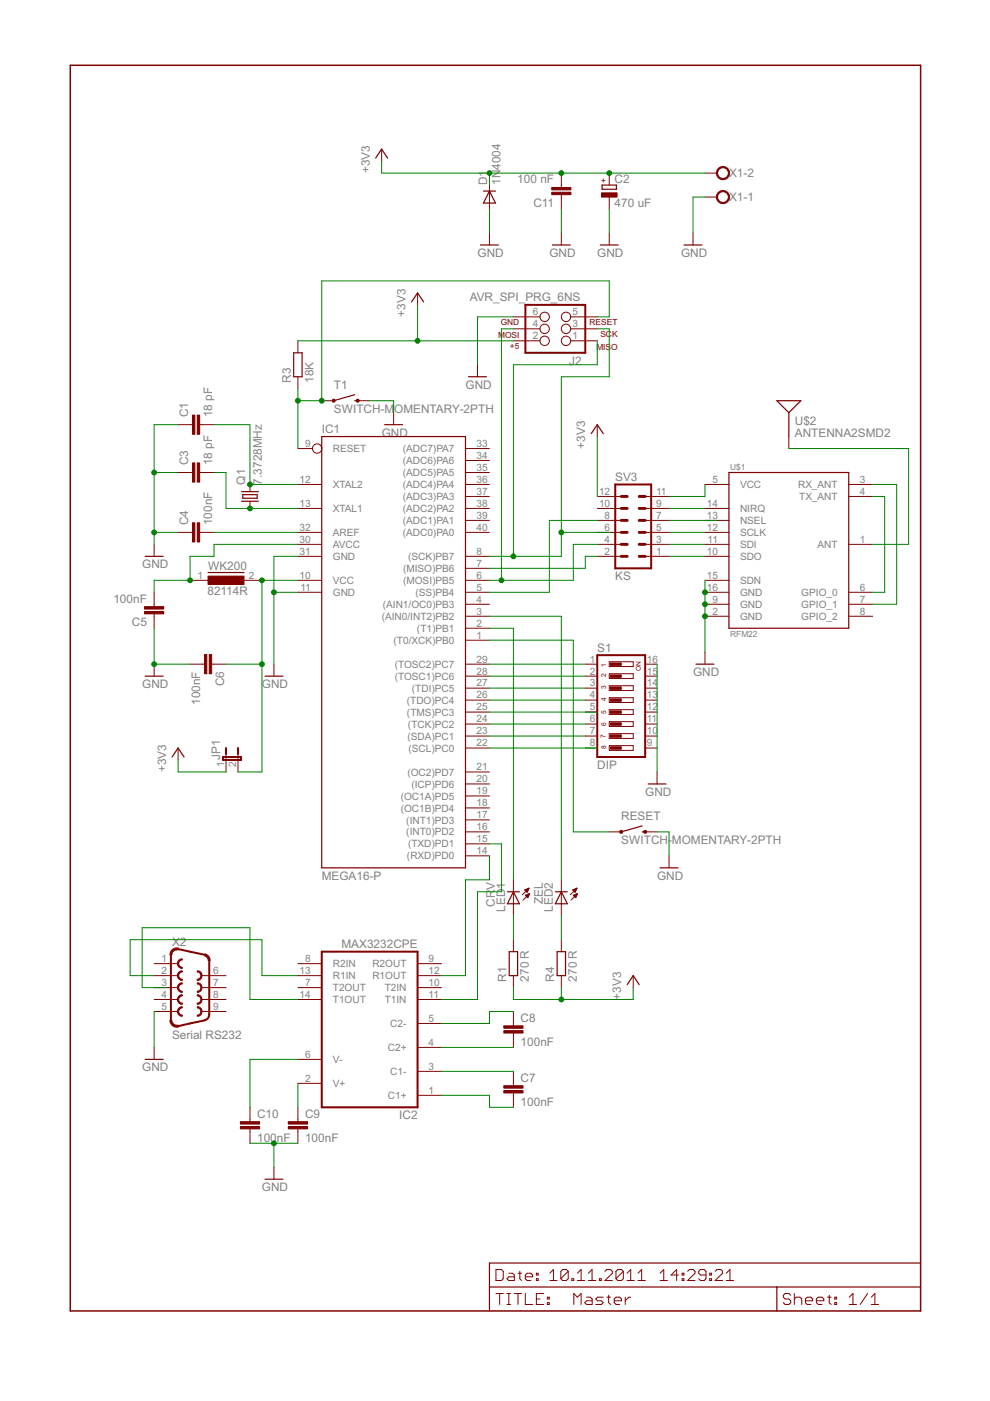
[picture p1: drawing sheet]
<svg xmlns="http://www.w3.org/2000/svg" width="210mm" height="297mm" viewBox="0 0 210 297" stroke-linecap="round" stroke-linejoin="round" font-family="sans-serif">
<g fill="#800000" stroke="#800000" stroke-width=".21">
<path d="M98.7 95.1h5.1z"/>
<path d="M98.7 97.6h5.1z"/>
<path d="M98.7 100.2h5.1z"/>
<path d="M98.7 102.7h5.1z"/>
<path d="M98.7 105.3h5.1z"/>
<path d="M98.7 107.8h5.1z"/>
<path d="M98.7 110.3h5.1z"/>
<path d="M98.7 112.9h5.1z"/>
<path d="M98.7 118h5.1z"/>
<path d="M98.7 120.5h5.1z"/>
<path d="M98.7 123h5.1z"/>
<path d="M98.7 125.6h5.1z"/>
<path d="M98.7 128.1h5.1z"/>
<path d="M98.7 130.7h5.1z"/>
<path d="M98.7 133.2h5.1z"/>
<path d="M98.7 135.7h5.1z"/>
<path d="M98.7 140.8h5.1z"/>
<path d="M98.7 143.4h5.1z"/>
<path d="M98.7 145.9h5.1z"/>
<path d="M98.7 148.4h5.1z"/>
<path d="M98.7 151h5.1z"/>
<path d="M98.7 153.5h5.1z"/>
<path d="M98.7 156.1h5.1z"/>
<path d="M98.7 158.6h5.1z"/>
<path d="M63.2 118h5z"/>
<path d="M63.2 115.4h5z"/>
<path d="M63.2 112.9h5z"/>
<path d="M63.2 107.8h5z"/>
<path d="M63.2 102.7h5z"/>
<path d="M63.2 123h5z"/>
<path d="M63.2 125.6h5z"/>
<path d="M63.2 95.1h3z"/>
<path d="M98.7 181.5h5.1z"/>
<path d="M98.7 178.9h5.1z"/>
<path d="M98.7 176.4h5.1z"/>
<path d="M98.7 173.8h5.1z"/>
<path d="M98.7 171.3h5.1z"/>
<path d="M98.7 168.8h5.1z"/>
<path d="M98.7 166.2h5.1z"/>
<path d="M98.7 163.7h5.1z"/>
<path d="M105.2 269.2v2.3z"/>
<path d="M105.2 271.5h1.1z"/>
<path d="M106.3 271.5l.4-.4z"/>
<path d="M106.7 269.5v1.6z"/>
<path d="M106.3 269.2l.4 .3z"/>
<path d="M105.2 269.2h1.1z"/>
<path d="M107.9 269.9h.7z"/>
<path d="M108.6 269.9l.4 .4z"/>
<path d="M109 270.3v1.2z"/>
<path d="M107.9 271.5h1.1z"/>
<path d="M107.5 271.1l.4 .4z"/>
<path d="M107.5 271.1l.4-.4z"/>
<path d="M107.9 270.7h1.1z"/>
<path d="M110.2 269.5v1.6z"/>
<path d="M110.2 271.1l.4 .4z"/>
<path d="M109.8 269.9h.8z"/>
<path d="M111.8 271.5h.8z"/>
<path d="M111.4 271.1l.4 .4z"/>
<path d="M111.4 270.3v.8z"/>
<path d="M111.4 270.3l.4-.4z"/>
<path d="M111.8 269.9h.8z"/>
<path d="M112.6 269.9l.3 .4z"/>
<path d="M112.9 270.3v.4z"/>
<path d="M111.4 270.7h1.5z"/>
<path d="M113.7 269.9h.4z"/>
<path d="M114.1 269.9v.4z"/>
<path d="M113.7 270.3h.4z"/>
<path d="M113.7 269.9v.4z"/>
<path d="M113.7 271.1h.4z"/>
<path d="M114.1 271.1v.4z"/>
<path d="M113.7 271.5h.4z"/>
<path d="M113.7 271.1v.4z"/>
<path d="M117.3 269.2l-.7 .7z"/>
<path d="M117.3 269.2v2.3z"/>
<path d="M116.6 271.5h1.5z"/>
<path d="M118.9 269.5v1.6z"/>
<path d="M118.9 269.5l.4-.3z"/>
<path d="M119.3 269.2h.8z"/>
<path d="M120.1 269.2l.4 .3z"/>
<path d="M120.5 269.5v1.6z"/>
<path d="M120.1 271.5l.4-.4z"/>
<path d="M119.3 271.5h.8z"/>
<path d="M118.9 271.1l.4 .4z"/>
<path d="M118.9 271.1l1.6-1.6z"/>
<path d="M121.3 271.1v.4z"/>
<path d="M121.3 271.1h.3z"/>
<path d="M121.6 271.1v.4z"/>
<path d="M121.3 271.5h.3z"/>
<path d="M122.4 269.9l.8-.7z"/>
<path d="M123.2 269.2v2.3z"/>
<path d="M122.4 271.5h1.6z"/>
<path d="M124.8 269.9l.7-.7z"/>
<path d="M125.5 269.2v2.3z"/>
<path d="M124.8 271.5h1.5z"/>
<path d="M127.1 271.1v.4z"/>
<path d="M127.1 271.1h.4z"/>
<path d="M127.5 271.1v.4z"/>
<path d="M127.1 271.5h.4z"/>
<path d="M128.3 271.5h1.5z"/>
<path d="M128.3 271.5l1.5-1.6z"/>
<path d="M129.8 269.5v.4z"/>
<path d="M129.4 269.2l.4 .3z"/>
<path d="M128.6 269.2h.8z"/>
<path d="M128.6 269.2l-.3 .3z"/>
<path d="M130.6 269.5v1.6z"/>
<path d="M130.6 269.5l.4-.3z"/>
<path d="M131 269.2h.8z"/>
<path d="M131.8 269.2l.4 .3z"/>
<path d="M132.2 269.5v1.6z"/>
<path d="M132.2 271.1l-.4 .4z"/>
<path d="M131 271.5h.8z"/>
<path d="M130.6 271.1l.4 .4z"/>
<path d="M130.6 271.1l1.6-1.6z"/>
<path d="M132.9 269.9l.8-.7z"/>
<path d="M133.7 269.2v2.3z"/>
<path d="M132.9 271.5h1.6z"/>
<path d="M135.3 269.9l.8-.7z"/>
<path d="M136.1 269.2v2.3z"/>
<path d="M135.3 271.5h1.5z"/>
<path d="M139.9 269.9l.8-.7z"/>
<path d="M140.7 269.2v2.3z"/>
<path d="M139.9 271.5h1.6z"/>
<path d="M143.5 269.2v2.3z"/>
<path d="M143.5 269.2l-1.2 1.1z"/>
<path d="M142.3 270.3h1.5z"/>
<path d="M144.6 269.9h.4z"/>
<path d="M145 269.9v.4z"/>
<path d="M144.6 270.3h.4z"/>
<path d="M144.6 269.9v.4z"/>
<path d="M144.6 271.1h.4z"/>
<path d="M145 271.1v.4z"/>
<path d="M144.6 271.5h.4z"/>
<path d="M144.6 271.1v.4z"/>
<path d="M145.8 271.5h1.6z"/>
<path d="M145.8 271.5l1.6-1.6z"/>
<path d="M147.4 269.5v.4z"/>
<path d="M147 269.2l.4 .3z"/>
<path d="M146.2 269.2h.8z"/>
<path d="M145.8 269.5l.4-.3z"/>
<path d="M148.1 271.1l.4 .4z"/>
<path d="M148.5 271.5h.8z"/>
<path d="M149.3 271.5l.4-.4z"/>
<path d="M149.7 269.5v1.6z"/>
<path d="M149.3 269.2l.4 .3z"/>
<path d="M148.5 269.2h.8z"/>
<path d="M148.5 269.2l-.4 .3z"/>
<path d="M148.1 269.5v.4z"/>
<path d="M148.1 269.9l.4 .4z"/>
<path d="M148.5 270.3h1.2z"/>
<path d="M150.5 269.9h.4z"/>
<path d="M150.9 269.9v.4z"/>
<path d="M150.5 270.3h.4z"/>
<path d="M150.5 269.9v.4z"/>
<path d="M150.5 271.1h.4z"/>
<path d="M150.9 271.1v.4z"/>
<path d="M150.5 271.5h.4z"/>
<path d="M150.5 271.1v.4z"/>
<path d="M151.6 271.5h1.6z"/>
<path d="M151.6 271.5l1.6-1.6z"/>
<path d="M153.2 269.5v.4z"/>
<path d="M152.8 269.2l.4 .3z"/>
<path d="M152 269.2h.8z"/>
<path d="M151.6 269.5l.4-.3z"/>
<path d="M154 269.9l.8-.7z"/>
<path d="M154.8 269.2v2.3z"/>
<path d="M154 271.5h1.5z"/>
<path d="M167.3 274.2l.4 .4z"/>
<path d="M166.5 274.2h.8z"/>
<path d="M166.5 274.2l-.4 .4z"/>
<path d="M166.1 274.6v.4z"/>
<path d="M166.1 275l.4 .4z"/>
<path d="M166.5 275.4h.8z"/>
<path d="M167.3 275.4l.4 .4z"/>
<path d="M167.7 275.8v.4z"/>
<path d="M167.3 276.6l.4-.4z"/>
<path d="M166.5 276.6h.8z"/>
<path d="M166.1 276.2l.4 .4z"/>
<path d="M168.4 274.2v2.4z"/>
<path d="M168.4 275.4l.4-.4z"/>
<path d="M168.8 275h.8z"/>
<path d="M169.6 275l.4 .4z"/>
<path d="M170 275.4v1.2z"/>
<path d="M171.1 276.6h.8z"/>
<path d="M170.8 276.2l.3 .4z"/>
<path d="M170.8 275.4v.8z"/>
<path d="M170.8 275.4l.3-.4z"/>
<path d="M171.1 275h.8z"/>
<path d="M171.9 275l.4 .4z"/>
<path d="M172.3 275.4v.4z"/>
<path d="M170.8 275.8h1.5z"/>
<path d="M173.5 276.6h.8z"/>
<path d="M173.1 276.2l.4 .4z"/>
<path d="M173.1 275.4v.8z"/>
<path d="M173.1 275.4l.4-.4z"/>
<path d="M173.5 275h.8z"/>
<path d="M174.3 275l.4 .4z"/>
<path d="M174.7 275.4v.4z"/>
<path d="M173.1 275.8h1.6z"/>
<path d="M175.8 274.6v1.6z"/>
<path d="M175.8 276.2l.4 .4z"/>
<path d="M175.4 275h.8z"/>
<path d="M177 275h.4z"/>
<path d="M177.4 275v.4z"/>
<path d="M177 275.4h.4z"/>
<path d="M177 275v.4z"/>
<path d="M177 276.2h.4z"/>
<path d="M177.4 276.2v.4z"/>
<path d="M177 276.6h.4z"/>
<path d="M177 276.2v.4z"/>
<path d="M180.1 275l.7-.8z"/>
<path d="M180.8 274.2v2.4z"/>
<path d="M180.1 276.6h1.5z"/>
<path d="M184 274.2l-1.6 2.4z"/>
<path d="M185.5 274.2l-.8 .8z"/>
<path d="M185.5 274.2v2.4z"/>
<path d="M184.7 276.6h1.6z"/>
<path d="M105.9 274.2v2.4z"/>
<path d="M105.2 274.2h1.5z"/>
<path d="M107.5 276.6h.8z"/>
<path d="M107.9 274.2v2.4z"/>
<path d="M107.5 274.2h.8z"/>
<path d="M109.8 274.2v2.4z"/>
<path d="M109 274.2h1.6z"/>
<path d="M111.4 274.2v2.4z"/>
<path d="M111.4 276.6h1.5z"/>
<path d="M113.7 274.2h1.6z"/>
<path d="M113.7 274.2v2.4z"/>
<path d="M113.7 276.6h1.6z"/>
<path d="M113.7 275.4h.8z"/>
<path d="M116.1 275h.4z"/>
<path d="M116.5 275v.4z"/>
<path d="M116.1 275.4h.4z"/>
<path d="M116.1 275v.4z"/>
<path d="M116.1 276.2h.4z"/>
<path d="M116.5 276.2v.4z"/>
<path d="M116.1 276.6h.4z"/>
<path d="M116.1 276.2v.4z"/>
<path d="M121.7 274.2v2.4z"/>
<path d="M121.7 274.2l.7 .8z"/>
<path d="M122.4 275l.8-.8z"/>
<path d="M123.2 274.2v2.4z"/>
<path d="M124.4 275h.8z"/>
<path d="M125.2 275l.4 .4z"/>
<path d="M125.6 275.4v1.2z"/>
<path d="M124.4 276.6h1.2z"/>
<path d="M124 276.2l.4 .4z"/>
<path d="M124.4 275.8l-.4 .4z"/>
<path d="M124.4 275.8h1.2z"/>
<path d="M126.3 276.6h1.2z"/>
<path d="M127.5 276.6l.4-.4z"/>
<path d="M127.5 275.8l.4 .4z"/>
<path d="M126.7 275.8h.8z"/>
<path d="M126.3 275.4l.4 .4z"/>
<path d="M126.3 275.4l.4-.4z"/>
<path d="M126.7 275h1.2z"/>
<path d="M129 274.6v1.6z"/>
<path d="M129 276.2l.5 .4z"/>
<path d="M128.7 275h.8z"/>
<path d="M130.6 276.6h.8z"/>
<path d="M130.2 276.2l.4 .4z"/>
<path d="M130.2 275.4v.8z"/>
<path d="M130.2 275.4l.4-.4z"/>
<path d="M130.6 275h.8z"/>
<path d="M131.4 275l.4 .4z"/>
<path d="M131.8 275.4v.4z"/>
<path d="M130.2 275.8h1.6z"/>
<path d="M132.6 275v1.6z"/>
<path d="M132.6 275.8l.7-.8z"/>
<path d="M133.3 275h.4z"/>
<path d="M136.8 158.6h2.5z"/>
<path d="M136.8 156.1h2.5z"/>
<path d="M136.8 153.5h2.5z"/>
<path d="M136.8 151h2.5z"/>
<path d="M136.8 148.4h2.5z"/>
<path d="M136.8 145.9h2.5z"/>
<path d="M136.8 143.4h2.5z"/>
<path d="M136.8 140.8h2.5z"/>
<path d="M124.1 140.8h2.5z"/>
<path d="M124.1 143.4h2.5z"/>
<path d="M124.1 145.9h2.5z"/>
<path d="M124.1 148.4h2.5z"/>
<path d="M124.1 151h2.5z"/>
<path d="M124.1 153.5h2.5z"/>
<path d="M124.1 156.1h2.5z"/>
<path d="M124.1 158.6h2.5z"/>
<path d="M129.2 158.1v1z"/>
<path d="M134.3 158.1v1z"/>
<path d="M129.2 159.1h5.1z"/>
<path d="M129.2 158.1h5.1z"/>
<path d="M129.2 155.5v1.1z"/>
<path d="M134.3 155.5v1.1z"/>
<path d="M129.2 156.6h5.1z"/>
<path d="M129.2 155.5h5.1z"/>
<path d="M129.2 153v1z"/>
<path d="M134.3 153v1z"/>
<path d="M129.2 154h5.1z"/>
<path d="M129.2 153h5.1z"/>
<path d="M129.2 150.5v1z"/>
<path d="M134.3 150.5v1z"/>
<path d="M129.2 151.5h5.1z"/>
<path d="M129.2 150.5h5.1z"/>
<path d="M129.2 147.9v1z"/>
<path d="M134.3 147.9v1z"/>
<path d="M129.2 148.9h5.1z"/>
<path d="M129.2 147.9h5.1z"/>
<path d="M129.2 145.4v1z"/>
<path d="M134.3 145.4v1z"/>
<path d="M129.2 146.4h5.1z"/>
<path d="M129.2 145.4h5.1z"/>
<path d="M129.2 142.8v1.1z"/>
<path d="M134.3 142.8v1.1z"/>
<path d="M129.2 143.9h5.1z"/>
<path d="M129.2 142.8h5.1z"/>
<path d="M129.2 140.3v1z"/>
<path d="M134.3 140.3v1z"/>
<path d="M129.2 141.3h5.1z"/>
<path d="M129.2 140.3h5.1z"/>
<path d="M37.8 158.6v2.5z"/>
<path d="M32.7 115.4v2.6z"/>
<path d="M136.8 118h5.1z"/>
<path d="M136.8 115.4h5.1z"/>
<path d="M136.8 112.9h5.1z"/>
<path d="M126.6 118h5.1z"/>
<path d="M126.6 115.4h5.1z"/>
<path d="M126.6 112.9h5.1z"/>
<path d="M136.8 110.3h5.1z"/>
<path d="M136.8 107.8h5.1z"/>
<path d="M136.8 105.3h5.1z"/>
<path d="M126.6 110.3h5.1z"/>
<path d="M126.6 107.8h5.1z"/>
<path d="M126.6 105.3h5.1z"/>
<path d="M53 102.7v1.5z"/>
<path d="M53 106.3v1.5z"/>
<path d="M108.9 199.2v2.6z"/>
<path d="M108.9 206.9v2.5z"/>
<path d="M63.2 72.3v2.5z"/>
<path d="M63.2 79.9v2.5z"/>
<path d="M37.8 90h2.5z"/>
<path d="M42.8 90h2.6z"/>
<path d="M40.3 90h.5z"/>
<path d="M42.3 90h.5z"/>
<path d="M129.2 41.8v2.5z"/>
<path d="M129.2 36.7v2.5z"/>
<path d="M37.8 100.2h2.5z"/>
<path d="M42.8 100.2h2.6z"/>
<path d="M40.3 100.2h.5z"/>
<path d="M42.3 100.2h.5z"/>
<path d="M50.5 123h5z"/>
<path d="M40.3 123h5.1z"/>
<path d="M149.5 102.7h5.1z"/>
<path d="M149.5 130.7h5.1z"/>
<path d="M149.5 123h5.1z"/>
<path d="M149.5 128.1h5.1z"/>
<path d="M149.5 125.6h5.1z"/>
<path d="M180 102.7h5z"/>
<path d="M180 105.3h5z"/>
<path d="M180 115.4h5z"/>
<path d="M180 125.6h5z"/>
<path d="M180 128.1h5z"/>
<path d="M180 130.7h5z"/>
<path d="M149.5 107.8h5.1z"/>
<path d="M149.5 110.3h5.1z"/>
<path d="M149.5 112.9h5.1z"/>
<path d="M149.5 115.4h5.1z"/>
<path d="M149.5 118h5.1z"/>
<path d="M108.9 186.5v2.6z"/>
<path d="M108.9 191.6v2.6z"/>
<path d="M108.9 189.1v2.5z"/>
<path d="M110.9 190.9l1.4-1.4z"/>
<path d="M110.8 189.7l1.4-1.4z"/>
<path d="M112.3 189.5l-.4 .8z"/>
<path d="M111.4 189.8l.5 .5z"/>
<path d="M111.4 189.8l.9-.3z"/>
<path d="M111.7 190.2h.3z"/>
<path d="M111.6 190h.4z"/>
<path d="M111.5 189.9h.6z"/>
<path d="M111.5 189.8h.6z"/>
<path d="M111.7 189.7h.5z"/>
<path d="M112 189.6h.2z"/>
<path d="M112.2 188.3l-.4 .9z"/>
<path d="M111.3 188.7l.5 .5z"/>
<path d="M111.3 188.7l.9-.4z"/>
<path d="M111.6 189.1h.2z"/>
<path d="M111.5 188.9h.4z"/>
<path d="M111.4 188.8h.5z"/>
<path d="M111.3 188.7h.7z"/>
<path d="M111.5 188.6h.5z"/>
<path d="M111.8 188.5h.3z"/>
<path d="M129.2 176.4h2.5z"/>
<path d="M136.8 176.4h2.5z"/>
<path d="M121 72.3h5.6z"/>
<path d="M108.9 72.3h5.6z"/>
<path d="M121 69.7h5.6z"/>
<path d="M108.9 69.7h5.6z"/>
<path d="M121 67.2h5.6z"/>
<path d="M108.9 67.2h5.6z"/>
<path d="M47.9 161.1v2.6z"/>
<path d="M47.9 159.9v1.2z"/>
<path d="M50.5 161.1v2.6z"/>
<path d="M50.5 159.9v1.2z"/>
<path d="M32.7 204.3h5.1z"/>
<path d="M42.8 206.9h5.1z"/>
<path d="M32.7 206.9h5.1z"/>
<path d="M42.8 209.4h5.1z"/>
<path d="M32.7 209.4h5.1z"/>
<path d="M42.8 211.9h5.1z"/>
<path d="M32.7 211.9h5.1z"/>
<path d="M42.8 214.5h5.1z"/>
<path d="M32.7 214.5h5.1z"/>
<path d="M88.5 232.2h5.1z"/>
<path d="M88.5 227.2h5.1z"/>
<path d="M88.5 222.1h5.1z"/>
<path d="M88.5 217h5.1z"/>
<path d="M88.5 211.9h5.1z"/>
<path d="M88.5 209.4h5.1z"/>
<path d="M88.5 206.9h5.1z"/>
<path d="M88.5 204.3h5.1z"/>
<path d="M63.2 229.7h5z"/>
<path d="M63.2 224.6h5z"/>
<path d="M63.2 211.9h5z"/>
<path d="M63.2 209.4h5z"/>
<path d="M63.2 206.9h5z"/>
<path d="M63.2 204.3h5z"/>
<path d="M139.3 163.7v2.5z"/>
<path d="M37.8 112.9h2.5z"/>
<path d="M42.8 112.9h2.6z"/>
<path d="M40.3 112.9h.5z"/>
<path d="M42.3 112.9h.5z"/>
<path d="M58.1 140.8v2.6z"/>
<path d="M32.7 130.7v2.5z"/>
<path d="M32.7 125.6v2.5z"/>
<path d="M32.7 130.1v.6z"/>
<path d="M32.7 128.1v.5z"/>
<path d="M32.7 140.8v2.6z"/>
<path d="M119 186.5v2.6z"/>
<path d="M119 191.6v2.6z"/>
<path d="M119 189.1v2.5z"/>
<path d="M121 190.9l1.4-1.4z"/>
<path d="M120.9 189.7l1.4-1.4z"/>
<path d="M122.4 189.5l-.3 .8z"/>
<path d="M121.6 189.8l.5 .5z"/>
<path d="M121.6 189.8l.8-.3z"/>
<path d="M121.9 190.2h.2z"/>
<path d="M121.8 190h.4z"/>
<path d="M121.6 189.9h.6z"/>
<path d="M121.6 189.8h.7z"/>
<path d="M121.9 189.7h.4z"/>
<path d="M122.2 189.6h.2z"/>
<path d="M122.3 188.3l-.4 .9z"/>
<path d="M121.4 188.7l.5 .5z"/>
<path d="M121.4 188.7l.9-.4z"/>
<path d="M121.8 189.1h.2z"/>
<path d="M121.7 188.9h.3z"/>
<path d="M121.6 188.8h.5z"/>
<path d="M121.4 188.7h.7z"/>
<path d="M121.6 188.6h.6z"/>
<path d="M121.9 188.5h.3z"/>
<path d="M119 199.2v2.6z"/>
<path d="M119 206.9v2.5z"/>
<path d="M134.3 206.9v2.5z"/>
<path d="M45.4 140.8h2.5z"/>
<path d="M40.3 140.8h2.5z"/>
<path d="M44.9 140.8h.5z"/>
<path d="M42.8 140.8h.5z"/>
<path d="M68.2 85h2.6z"/>
<path d="M75.8 85h2.6z"/>
<path d="M83.5 87.5v2.5z"/>
<path d="M167.3 92.6v2.5z"/>
<path d="M149.5 138.3v2.5z"/>
<path d="M126.6 90v2.6z"/>
<path d="M108.9 227.2v2.5z"/>
<path d="M108.9 232.2v2.6z"/>
<path d="M108.9 229.7v.5z"/>
<path d="M108.9 231.7v.5z"/>
<path d="M108.9 214.5v2.5z"/>
<path d="M108.9 219.5v2.6z"/>
<path d="M108.9 217v.5z"/>
<path d="M108.9 219v.5z"/>
<path d="M63.2 234.8v2.5z"/>
<path d="M63.2 239.9v2.5z"/>
<path d="M63.2 237.3v.5z"/>
<path d="M63.2 239.3v.6z"/>
<path d="M53 234.8v2.5z"/>
<path d="M53 239.9v2.5z"/>
<path d="M53 237.3v.5z"/>
<path d="M53 239.3v.6z"/>
<path d="M32.7 222.1v2.5z"/>
<path d="M58.1 247.5v2.5z"/>
<path d="M88.5 62.1v2.5z"/>
<path d="M101.2 77.3v2.6z"/>
<path d="M149.5 41.8h2.5z"/>
<path d="M149.5 36.7h2.5z"/>
<path d="M119 41.8v2.5z"/>
<path d="M119 36.7v2.5z"/>
<path d="M119 41.3v.5z"/>
<path d="M119 39.2v.5z"/>
<path d="M103.8 41.8v2.5z"/>
<path d="M103.8 39.2v2.6z"/>
<path d="M146.9 49.4v2.5z"/>
<path d="M80.9 31.6v2.6z"/>
<path d="M129.2 49.4v2.5z"/>
<path d="M119 49.4v2.5z"/>
<path d="M103.8 49.4v2.5z"/>
<path d="M141.9 181.5v2.5z"/>
<path d="M136.5 176.1h.5v.5h-.5z" fill-rule="evenodd"/>
<path d="M38 206.1l.6-.3v.3a.76 .76 0 0 0-.7 .8 .76 .76 0 0 0 .7 .7v.3a1.02 1.02 0 0 1-.9-.7 1.02 1.02 0 0 1 .3-1.1z" fill-rule="evenodd"/>
<path d="M41.8 205.8a1.02 1.02 0 0 1 1 1.1 1.02 1.02 0 0 1-1 1v-.3a.76 .76 0 0 0 .8-.7 .76 .76 0 0 0-.8-.8z" fill-rule="evenodd"/>
<path d="M38 203.5l.6-.2v.3a.76 .76 0 0 0-.7 .7 .76 .76 0 0 0 .7 .8v.2a1.02 1.02 0 0 1-.9-.6 1.02 1.02 0 0 1 .3-1.2z" fill-rule="evenodd"/>
<path d="M41.8 210.9a1.02 1.02 0 0 1 1 1 1.02 1.02 0 0 1-1 1v-.2a.76 .76 0 0 0 .8-.8 .76 .76 0 0 0-.8-.7z" fill-rule="evenodd"/>
<path d="M38 208.6l.6-.2v.2a.76 .76 0 0 0-.7 .8 .76 .76 0 0 0 .7 .8v.2a1.02 1.02 0 0 1-.9-.7 1.02 1.02 0 0 1 .3-1.1z" fill-rule="evenodd"/>
<path d="M41.8 208.4a1.02 1.02 0 0 1 1 1 1.02 1.02 0 0 1-1 1v-.2a.76 .76 0 0 0 .8-.8 .76 .76 0 0 0-.8-.8z" fill-rule="evenodd"/>
<path d="M38 211.2l.5-.3h.1v.3a.76 .76 0 0 0-.7 .7 .76 .76 0 0 0 .7 .8v.2a1.01 1.01 0 0 1-.9-.6 1.01 1.01 0 0 1 .3-1.1z" fill-rule="evenodd"/>
<path d="M41.8 213.4a1.02 1.02 0 0 1 1 1.1 1.02 1.02 0 0 1-1 1v-.3a.76 .76 0 0 0 .8-.7 .76 .76 0 0 0-.8-.8z" fill-rule="evenodd"/>
<path d="M38 213.7l.5-.3h.1v.3a.76 .76 0 0 0-.7 .8 .76 .76 0 0 0 .7 .7v.3a1.01 1.01 0 0 1-.9-.7 1.01 1.01 0 0 1 .3-1.1z" fill-rule="evenodd"/>
<path d="M36.4 201.4l.6-.3 .8-.1-.1 .4h-.5l-.5 .3-.3 .8h-.4z" fill-rule="evenodd"/>
<path d="M43.4 202.2l.5 .2 .4 .5 .3 .8h-.4l-.2-.6-.7-.5z" fill-rule="evenodd"/>
<path d="M36 216.3h.4l.3 .8 .5 .2 .5 .1 .1 .4a1.46 1.46 0 0 1-1.8-1.5z" fill-rule="evenodd"/>
<path d="M152.3 40.8a1.4 1.4 0 0 1 2.2 .3 1.4 1.4 0 0 1-.8 2 1.4 1.4 0 0 1-1.8-1.3h.2a1.15 1.15 0 0 1 1.6-1.1 1.15 1.15 0 0 1 .3 1.9 1.15 1.15 0 0 1-1.8-.5l-.1-.3h-.2z" fill-rule="evenodd"/>
<path d="M152.3 35.7a1.4 1.4 0 0 1 2.2 .3 1.4 1.4 0 0 1-.8 2.1 1.4 1.4 0 0 1-1.8-1.4h.2a1.15 1.15 0 0 1 1.6-1.1 1.15 1.15 0 0 1 .3 1.9 1.15 1.15 0 0 1-1.8-.5l-.1-.3h-.2z" fill-rule="evenodd"/>
<circle cx="131.7" cy="176.4" r=".33"/>
<circle cx="70.8" cy="84.9" r=".33"/>
<circle cx="75.8" cy="84.9" r=".33"/>
</g>
<g fill="none" stroke="#800000" stroke-width=".21">
<circle cx="115.5" cy="72.3" r=".99"/>
<circle cx="115.5" cy="69.7" r=".99"/>
<circle cx="115.5" cy="67.2" r=".99"/>
<circle cx="120" cy="67.2" r=".99"/>
<circle cx="120" cy="72.3" r=".99"/>
<circle cx="120" cy="69.7" r=".99"/>
<circle cx="67.2" cy="95.1" r=".99"/>
</g>
<g fill="#800000" stroke="#800000" stroke-width=".25">
<path d="M68.2 92.6h30.5z"/>
<path d="M98.7 92.6v91.4z"/>
<path d="M68.2 184h30.5z"/>
<path d="M68.2 92.6v91.4z"/>
<path d="M103.8 272.9v5z"/>
<path d="M103.8 272.9h60.9z"/>
<path d="M164.7 272.9v5z"/>
<path d="M164.7 272.9h30.5z"/>
<path d="M103.8 267.8v5.1z"/>
<path d="M103.8 267.8h91.4z"/>
<path d="M37.8 158.6l1.2 1.9z"/>
<path d="M37.8 158.6l-1.3 1.9z"/>
<path d="M30.8 118h3.8z"/>
<path d="M51.5 105.6h3z"/>
<path d="M54.5 104.9v.7z"/>
<path d="M51.5 104.9h3z"/>
<path d="M51.5 104.9v.7z"/>
<path d="M51.2 104.2h3.6z"/>
<path d="M51.2 106.3h3.6z"/>
<path d="M109.7 201.8v5.1z"/>
<path d="M108 201.8v5.1z"/>
<path d="M108 201.8h1.7z"/>
<path d="M108 206.9h1.7z"/>
<path d="M64 74.8v5.1z"/>
<path d="M62.3 74.8v5.1z"/>
<path d="M62.3 74.8h1.7z"/>
<path d="M62.3 79.9h1.7z"/>
<path d="M127.7 40.1h3z"/>
<path d="M130.7 39.2v.9z"/>
<path d="M127.7 39.2v.9z"/>
<path d="M127.7 39.2h3z"/>
<path d="M44.1 121.4h7.6z"/>
<path d="M154.6 100.2v33z"/>
<path d="M154.6 133.2h25.4z"/>
<path d="M180 100.2v33z"/>
<path d="M154.6 100.2h25.4z"/>
<path d="M108.9 189.1l-1.3 2.5z"/>
<path d="M108.9 189.1l1.2 2.5z"/>
<path d="M107.6 189.1h1.3z"/>
<path d="M108.9 189.1h1.2z"/>
<path d="M107.6 191.6h1.3z"/>
<path d="M108.9 191.6h1.2z"/>
<path d="M136.2 176.4h.6z"/>
<path d="M131.7 176.4l4.5-1.3z"/>
<path d="M137.4 166.2h3.8z"/>
<path d="M56.2 143.4h3.8z"/>
<path d="M30.8 143.4h3.8z"/>
<path d="M119 189.1l-1.3 2.5z"/>
<path d="M119 189.1l1.3 2.5z"/>
<path d="M117.7 189.1h1.3z"/>
<path d="M119 189.1h1.3z"/>
<path d="M117.7 191.6h1.3z"/>
<path d="M119 191.6h1.3z"/>
<path d="M119.9 201.8v5.1z"/>
<path d="M118.1 201.8v5.1z"/>
<path d="M118.1 201.8h1.8z"/>
<path d="M118.1 206.9h1.8z"/>
<path d="M134.3 206.9l1.2 1.9z"/>
<path d="M134.3 206.9l-1.3 1.9z"/>
<path d="M75.2 85h.6z"/>
<path d="M70.8 85l4.4-1.3z"/>
<path d="M81.6 90h3.8z"/>
<path d="M167.3 87.5v5.1z"/>
<path d="M164.7 85h5.1z"/>
<path d="M167.3 87.5l2.5-2.5z"/>
<path d="M164.7 85l2.6 2.5z"/>
<path d="M147.6 140.8h3.8z"/>
<path d="M126.6 90l1.3 1.9z"/>
<path d="M126.6 90l-1.2 1.9z"/>
<path d="M30.8 224.6h3.8z"/>
<path d="M56.2 250h3.8z"/>
<path d="M88.5 62.1l1.3 1.9z"/>
<path d="M88.5 62.1l-1.2 1.9z"/>
<path d="M99.3 79.9h3.8z"/>
<path d="M103.8 40.5l1.2 2.6z"/>
<path d="M103.8 40.5l-1.3 2.6z"/>
<path d="M102.5 40.5h1.3z"/>
<path d="M102.5 43.1h2.5z"/>
<path d="M103.8 40.5h1.2z"/>
<path d="M145 51.9h3.8z"/>
<path d="M80.9 31.6l1.3 1.9z"/>
<path d="M80.9 31.6l-1.3 1.9z"/>
<path d="M127.3 51.9h3.8z"/>
<path d="M117.1 51.9h3.8z"/>
<path d="M101.9 51.9h3.8z"/>
<path d="M139.9 184h3.9z"/>
</g>
<g fill="#800000" stroke="#800000" stroke-width=".32">
<path d="M14.9 13.8v264.1z"/>
<path d="M14.9 277.9h180.3z"/>
<path d="M195.2 13.8v264.1z"/>
<path d="M14.9 13.8h180.3z"/>
</g>
<g fill="#800000" stroke="#800000" stroke-width=".42">
<path d="M136.8 138.9v21.6z"/>
<path d="M126.6 138.9h10.2z"/>
<path d="M126.6 138.9v21.6z"/>
<path d="M126.6 160.5h10.2z"/>
<path d="M130.4 120.5h7.7z"/>
<path d="M130.4 102.7v17.8z"/>
<path d="M138.1 102.7v17.8z"/>
<path d="M130.4 102.7h7.7z"/>
<path d="M111.4 64.6h12.7z"/>
<path d="M111.4 64.6v10.2z"/>
<path d="M111.4 74.8h12.7z"/>
<path d="M124.1 64.6v10.2z"/>
<path d="M47.9 158.6v1.3z"/>
<path d="M50.5 158.6v1.3z"/>
<path d="M47.3 161.1h3.8z"/>
<path d="M51.1 160.5v.6z"/>
<path d="M47.3 160.5h3.8z"/>
<path d="M47.3 160.5v.6z"/>
<path d="M37.8 201.2l2.5 .6z"/>
<path d="M40.3 201.8l3.1 .6z"/>
<path d="M44.4 203.7v11.4z"/>
<path d="M36.2 202.5v13.8z"/>
<path d="M37.8 217.6l2.5-.6z"/>
<path d="M40.3 217l3.1-.7z"/>
<path d="M68.2 234.8h20.3z"/>
<path d="M68.2 201.8v33z"/>
<path d="M68.2 201.8h20.3z"/>
<path d="M88.5 201.8v33z"/>
</g>
<g fill="#800000" stroke="#800000" stroke-width=".21">
<path d="M129.4 140.6h2.3v.5h-2.3z"/>
<path d="M129.4 143.1h2.3v.5h-2.3z"/>
<path d="M129.4 145.6h2.3v.6h-2.3z"/>
<path d="M129.4 148.2h2.3v.5h-2.3z"/>
<path d="M129.4 150.7h2.3v.5h-2.3z"/>
<path d="M129.4 153.3h2.3v.5h-2.3z"/>
<path d="M129.4 155.8h2.3v.5h-2.3z"/>
<path d="M129.4 158.3h2.3v.5h-2.3z"/>
<path d="M41.8 88h.5v4.1h-.5z"/>
<path d="M40.8 88h.5v4.1h-.5z"/>
<path d="M127.5 40.9h3.3v.9h-3.3z"/>
<path d="M41.8 98.1h.5v4.1h-.5z"/>
<path d="M40.8 98.1h.5v4.1h-.5z"/>
<path d="M44.1 122.1h7.6v1.8h-7.6z"/>
<path d="M41.8 110.8h.5v4.1h-.5z"/>
<path d="M40.8 110.8h.5v4.1h-.5z"/>
<path d="M30.6 128.6h4.1v.5h-4.1z"/>
<path d="M30.6 129.6h4.1v.5h-4.1z"/>
<path d="M43.3 138.8h.6v4h-.6z"/>
<path d="M44.4 138.8h.5v4h-.5z"/>
<path d="M106.8 231.2h4.1v.5h-4.1z"/>
<path d="M106.8 230.2h4.1v.5h-4.1z"/>
<path d="M106.8 218.5h4.1v.5h-4.1z"/>
<path d="M106.8 217.5h4.1v.5h-4.1z"/>
<path d="M61.1 238.8h4.1v.5h-4.1z"/>
<path d="M61.1 237.8h4.1v.5h-4.1z"/>
<path d="M51 238.8h4v.5h-4z"/>
<path d="M51 237.8h4v.5h-4z"/>
<path d="M117 39.7h4v.6h-4z"/>
<path d="M117 40.8h4v.5h-4z"/>
</g>
<g fill="#800000" stroke="#800000" stroke-width=".61">
<path d="M135.5 112.9h1.3z"/>
<path d="M135.5 115.4h1.3z"/>
<path d="M135.5 118h1.3z"/>
<path d="M131.7 112.9h1.3z"/>
<path d="M131.7 115.4h1.3z"/>
<path d="M131.7 118h1.3z"/>
<path d="M135.5 105.3h1.3z"/>
<path d="M135.5 107.8h1.3z"/>
<path d="M135.5 110.3h1.3z"/>
<path d="M131.7 105.3h1.3z"/>
<path d="M131.7 107.8h1.3z"/>
<path d="M131.7 110.3h1.3z"/>
</g>
<path d="M44.4 215.1l-.3 .8-.7 .4" fill="none" stroke="#800000" stroke-width=".42"/>
<g fill="#008000" stroke="#008000" stroke-width=".21">
<path d="M103.8 140.8h20.3z"/>
<path d="M103.8 143.4h20.3z"/>
<path d="M103.8 145.9h20.3z"/>
<path d="M103.8 148.4h20.3z"/>
<path d="M103.8 151h20.3z"/>
<path d="M124.1 151h2.5z"/>
<path d="M103.8 153.5h20.3z"/>
<path d="M103.8 156.1h20.3z"/>
<path d="M103.8 158.6h20.3z"/>
<path d="M124.1 158.6h2.5z"/>
<path d="M32.7 133.2v7.6z"/>
<path d="M32.7 140.8h7.6z"/>
<path d="M32.7 214.5v7.6z"/>
<path d="M146.9 41.8h2.6z"/>
<path d="M146.9 41.8v7.6z"/>
<path d="M103.8 44.3v5.1z"/>
<path d="M119 44.3v5.1z"/>
<path d="M129.2 44.3v5.1z"/>
<path d="M101.2 67.2h7.7z"/>
<path d="M101.2 67.2v10.1z"/>
<path d="M149.5 123v2.6z"/>
<path d="M149.5 125.6v2.5z"/>
<path d="M149.5 128.1v2.6z"/>
<path d="M149.5 130.7v7.6z"/>
<path d="M78.4 85h5.1z"/>
<path d="M83.5 85v2.5z"/>
<path d="M139.3 140.8v2.6z"/>
<path d="M139.3 143.4v2.5z"/>
<path d="M139.3 145.9v2.5z"/>
<path d="M139.3 148.4v2.6z"/>
<path d="M139.3 151v2.5z"/>
<path d="M139.3 153.5v2.6z"/>
<path d="M139.3 156.1v2.5z"/>
<path d="M139.3 158.6v5.1z"/>
<path d="M139.3 176.4h2.6z"/>
<path d="M141.9 176.4v5.1z"/>
<path d="M32.7 112.9h5.1z"/>
<path d="M32.7 112.9v2.5z"/>
<path d="M32.7 100.2h5.1z"/>
<path d="M32.7 100.2v12.7z"/>
<path d="M32.7 90h5.1z"/>
<path d="M32.7 90v10.2z"/>
<path d="M58.1 125.6v15.2z"/>
<path d="M58.1 118v7.6z"/>
<path d="M58.1 118h5.1z"/>
<path d="M58.1 125.6h5.1z"/>
<path d="M53 242.4h5.1z"/>
<path d="M58.1 242.4h5.1z"/>
<path d="M58.1 242.4v5.1z"/>
<path d="M126.6 92.6v12.7z"/>
<path d="M37.8 161.1v2.6z"/>
<path d="M37.8 163.7h10.1z"/>
<path d="M129.2 36.7h20.3z"/>
<path d="M119 36.7h10.2z"/>
<path d="M103.8 36.7h15.2z"/>
<path d="M103.8 36.7v2.5z"/>
<path d="M80.9 36.7h22.9z"/>
<path d="M80.9 34.2v2.5z"/>
<path d="M134.3 209.4v2.5z"/>
<path d="M119 211.9h15.3z"/>
<path d="M108.9 211.9h10.1z"/>
<path d="M108.9 209.4v2.5z"/>
<path d="M119 209.4v2.5z"/>
<path d="M88.5 72.3h20.4z"/>
<path d="M88.5 64.6v7.7z"/>
<path d="M63.2 72.3h25.3z"/>
<path d="M119 194.2v5z"/>
<path d="M108.9 194.2v5z"/>
<path d="M108.9 133.2v53.3z"/>
<path d="M103.8 133.2h5.1z"/>
<path d="M119 130.7v55.8z"/>
<path d="M103.8 130.7h15.2z"/>
<path d="M185 125.6h2.6z"/>
<path d="M187.6 105.3v20.3z"/>
<path d="M185 105.3h2.6z"/>
<path d="M185 102.7h5.1z"/>
<path d="M190.1 102.7v25.4z"/>
<path d="M185 128.1h5.1z"/>
<path d="M185 115.4h7.7z"/>
<path d="M192.7 95.1v20.3z"/>
<path d="M167.3 95.1h25.4z"/>
<path d="M141.9 118h7.6z"/>
<path d="M141.9 115.4h7.6z"/>
<path d="M141.9 112.9h7.6z"/>
<path d="M149.5 110.3h2.5z"/>
<path d="M141.9 110.3h7.6z"/>
<path d="M141.9 105.3h7.6z"/>
<path d="M149.5 102.7v2.6z"/>
<path d="M93.6 206.9h5.1z"/>
<path d="M98.7 186.5v20.4z"/>
<path d="M98.7 186.5h5.1z"/>
<path d="M103.8 181.5v5z"/>
<path d="M103.8 178.9h2.5z"/>
<path d="M106.3 178.9v10.2z"/>
<path d="M101.2 189.1h5.1z"/>
<path d="M101.2 189.1v22.8z"/>
<path d="M93.6 211.9h7.6z"/>
<path d="M53 211.9h10.2z"/>
<path d="M53 196.7v15.2z"/>
<path d="M30.1 196.7h22.9z"/>
<path d="M30.1 196.7v12.7z"/>
<path d="M30.1 209.4h2.6z"/>
<path d="M32.7 209.4h2.5z"/>
<path d="M27.6 206.9h5.1z"/>
<path d="M27.6 199.2v7.7z"/>
<path d="M27.6 199.2h27.9z"/>
<path d="M55.5 199.2v7.7z"/>
<path d="M55.5 206.9h7.7z"/>
<path d="M63.2 229.7v5.1z"/>
<path d="M53 224.6v10.2z"/>
<path d="M53 224.6h10.2z"/>
<path d="M93.6 227.2h15.3z"/>
<path d="M93.6 222.1h15.3z"/>
<path d="M93.6 217h10.2z"/>
<path d="M103.8 214.5v2.5z"/>
<path d="M103.8 214.5h5.1z"/>
<path d="M103.8 234.8h5.1z"/>
<path d="M103.8 232.2v2.6z"/>
<path d="M93.6 232.2h10.2z"/>
<path d="M50.5 163.7h5z"/>
<path d="M55.5 123h7.7z"/>
<path d="M55.5 140.8v22.9z"/>
<path d="M55.5 123v17.8z"/>
<path d="M47.9 140.8h7.6z"/>
<path d="M141.9 107.8h7.6z"/>
<path d="M103.8 118h5.1z"/>
<path d="M108.9 118h10.1z"/>
<path d="M119 112.9v5.1z"/>
<path d="M119 112.9h10.2z"/>
<path d="M126.6 69.7h2.6z"/>
<path d="M129.2 69.7v10.2z"/>
<path d="M119 79.9h10.2z"/>
<path d="M119 79.9v33z"/>
<path d="M126.6 72.3v5z"/>
<path d="M108.9 77.3h17.7z"/>
<path d="M108.9 77.3v40.7z"/>
<path d="M106.3 69.7h2.6z"/>
<path d="M121.6 115.4h5z"/>
<path d="M121.6 115.4v7.6z"/>
<path d="M106.3 123h15.3z"/>
<path d="M103.8 123h2.5z"/>
<path d="M106.3 69.7v53.3z"/>
<path d="M103.8 120.5h20.3z"/>
<path d="M124.1 118v2.5z"/>
<path d="M124.1 118h2.5z"/>
<path d="M116.5 110.3h10.1z"/>
<path d="M116.5 110.3v15.3z"/>
<path d="M103.8 125.6h12.7z"/>
<path d="M103.8 135.7h17.8z"/>
<path d="M121.6 135.7v40.7z"/>
<path d="M121.6 176.4h7.6z"/>
<path d="M45.4 112.9h17.8z"/>
<path d="M53 107.8h10.2z"/>
<path d="M45.4 100.2h2.5z"/>
<path d="M47.9 100.2v7.6z"/>
<path d="M47.9 107.8h5.1z"/>
<path d="M53 102.7h10.2z"/>
<path d="M45.4 90h7.6z"/>
<path d="M53 90v12.7z"/>
<path d="M45.4 115.4h17.8z"/>
<path d="M45.4 115.4v2.6z"/>
<path d="M40.3 118h5.1z"/>
<path d="M40.3 118v5z"/>
<path d="M32.7 123v2.6z"/>
<path d="M32.7 123h7.6z"/>
<path d="M129.2 59.6v7.6z"/>
<path d="M126.6 67.2h2.6z"/>
<path d="M63.2 85v10.1z"/>
<path d="M63.2 85h5z"/>
<path d="M63.2 82.4v2.6z"/>
<path d="M68.2 59.6h61z"/>
<path d="M68.2 59.6v25.4z"/>
<circle cx="32.7" cy="140.8" r=".51"/>
<circle cx="149.5" cy="125.6" r=".51"/>
<circle cx="149.5" cy="128.1" r=".51"/>
<circle cx="149.5" cy="130.7" r=".51"/>
<circle cx="32.7" cy="112.9" r=".51"/>
<circle cx="32.7" cy="100.2" r=".51"/>
<circle cx="58.1" cy="125.6" r=".51"/>
<circle cx="58.1" cy="242.4" r=".51"/>
<circle cx="129.2" cy="36.7" r=".51"/>
<circle cx="119" cy="36.7" r=".51"/>
<circle cx="103.8" cy="36.7" r=".51"/>
<circle cx="119" cy="211.9" r=".51"/>
<circle cx="88.5" cy="72.3" r=".51"/>
<circle cx="55.5" cy="123" r=".51"/>
<circle cx="55.5" cy="140.8" r=".51"/>
<circle cx="119" cy="112.9" r=".51"/>
<circle cx="108.9" cy="118" r=".51"/>
<circle cx="106.3" cy="123" r=".51"/>
<circle cx="53" cy="107.8" r=".51"/>
<circle cx="53" cy="102.7" r=".51"/>
<circle cx="40.3" cy="123" r=".51"/>
<circle cx="63.2" cy="85" r=".51"/>
<circle cx="68.2" cy="85" r=".51"/>
</g>
<g font-size="2.8" fill="#808080">
<text x="78.4" y="36.7" transform="rotate(-90 78.4 36.7)">+3V3</text>
<text x="103.3" y="39.2" transform="rotate(-90 103.3 39.2)">D1</text>
<text x="106.1" y="39.2" transform="rotate(-90 106.1 39.2)">1N</text>
<text x="106.1" y="36" transform="rotate(-90 106.1 36)">4004</text>
<text x="109.7" y="38.9">100 nF</text>
<text x="130.3" y="38.8">C2</text>
<text x="154.6" y="37.6">X1-2</text>
<text x="113.1" y="43.9">C11</text>
<text x="130.3" y="43.8">470 uF</text>
<text x="154.6" y="42.7">X1-1</text>
<text x="101.2" y="54.5">GND</text>
<text x="116.5" y="54.5">GND</text>
<text x="126.6" y="54.5">GND</text>
<text x="144.4" y="54.5">GND</text>
<text x="99.6" y="63.9">AVR_SPI_PRG_6NS</text>
<text x="86" y="67.2" transform="rotate(-90 86 67.2)">+3V3</text>
<text x="120.7" y="77.3">J2</text>
<text x="61.7" y="81.1" transform="rotate(-90 61.7 81.1)">R3</text>
<text x="66.5" y="81.1" transform="rotate(-90 66.5 81.1)">18K</text>
<text x="70.8" y="82.4">T1</text>
<text x="98.7" y="82.4">GND</text>
<text x="39.9" y="88.5" transform="rotate(-90 39.9 88.5)">C1</text>
<text x="45" y="88.5" transform="rotate(-90 45 88.5)">18 pF</text>
<text x="70.8" y="87.5">SWITCH-M</text>
<text x="83.6" y="87.5">OMENTARY-2PTH</text>
<text x="68.2" y="91.8">IC1</text>
<text x="80.9" y="92.6">GND</text>
<text x="124.1" y="95.1" transform="rotate(-90 124.1 95.1)">+3V3</text>
<text x="168.5" y="92.6">ANTENNA2SMD2</text>
<text x="168.5" y="90">U$2</text>
<text x="39.9" y="98.7" transform="rotate(-90 39.9 98.7)">C3</text>
<text x="45" y="98.7" transform="rotate(-90 45 98.7)">18 pF</text>
<text x="130.4" y="102">SV3</text>
<text x="52" y="102.7" transform="rotate(-90 52 102.7)">Q1</text>
<text x="55.5" y="102.7" transform="rotate(-90 55.5 102.7)">7.3728MHz</text>
<text x="39.9" y="111.4" transform="rotate(-90 39.9 111.4)">C4</text>
<text x="45" y="111.4" transform="rotate(-90 45 111.4)">100nF</text>
<text x="30.1" y="120.5">GND</text>
<text x="44.1" y="120.8">WK200</text>
<text x="130.4" y="123">KS</text>
<text x="24" y="127.7">100nF</text>
<text x="44" y="126.1">82114R</text>
<text x="28" y="132.8">C5</text>
<text x="126.6" y="138.3">S1</text>
<text x="146.9" y="143.4">GND</text>
<text x="30.1" y="145.9">GND</text>
<text x="42.5" y="149.5" transform="rotate(-90 42.5 149.5)">100nF</text>
<text x="47.5" y="145.5" transform="rotate(-90 47.5 145.5)">C6</text>
<text x="55.5" y="145.9">GND</text>
<text x="46.6" y="161.1" transform="rotate(-90 46.6 161.1)">JP1</text>
<text x="35.2" y="163.7" transform="rotate(-90 35.2 163.7)">+3V3</text>
<text x="126.6" y="163">DIP</text>
<text x="131.7" y="173.8">RESET</text>
<text x="136.8" y="168.8">GND</text>
<text x="131.7" y="178.9">SWITCH-</text>
<text x="142.5" y="178.9">MOMENTARY-2PTH</text>
<text x="68.2" y="186.5">MEGA16-P</text>
<text x="104.9" y="188.7" transform="rotate(-90 104.9 188.7)">V</text>
<text x="115.1" y="191.6" transform="rotate(-90 115.1 191.6)">ZEL</text>
<text x="139.3" y="186.5">GND</text>
<text x="104.9" y="192.3" transform="rotate(-90 104.9 192.3)">CR</text>
<text x="107.1" y="193.3" transform="rotate(-90 107.1 193.3)">LED1</text>
<text x="117.2" y="193.3" transform="rotate(-90 117.2 193.3)">LED2</text>
<text x="36.5" y="200.5">X2</text>
<text x="72.4" y="201">MAX3232CPE</text>
<text x="107.4" y="208.1" transform="rotate(-90 107.4 208.1)">R1</text>
<text x="112.2" y="208.1" transform="rotate(-90 112.2 208.1)">270 R</text>
<text x="117.5" y="208.1" transform="rotate(-90 117.5 208.1)">R4</text>
<text x="122.3" y="208.1" transform="rotate(-90 122.3 208.1)">270 R</text>
<text x="131.7" y="211.9" transform="rotate(-90 131.7 211.9)">+3V3</text>
<text x="36.5" y="220.2">Serial RS232</text>
<text x="110.4" y="221.7">100nF</text>
<text x="110.4" y="216.6">C8</text>
<text x="30.1" y="227.2">GND</text>
<text x="110.4" y="229.3">C7</text>
<text x="54.5" y="236.9">C10</text>
<text x="64.7" y="236.9">C9</text>
<text x="84.6" y="237.2">IC2</text>
<text x="110.4" y="234.4">100nF</text>
<text x="54.5" y="242">100nF</text>
<text x="64.7" y="242">100nF</text>
<text x="55.5" y="252.6">GND</text>
</g>
<g font-size="2.4" fill="#808080">
<text x="113" y="71.9">2</text>
<text x="113" y="69.4">4</text>
<text x="113" y="66.8">6</text>
<text x="121.4" y="71.9">1</text>
<text x="121.4" y="69.4">3</text>
<text x="121.4" y="66.8">5</text>
<text x="64.7" y="94.8">9</text>
<text x="70.6" y="95.9">RESET</text>
<text x="85.4" y="95.9">(ADC7)PA7</text>
<text x="101" y="94.8">33</text>
<text x="85.4" y="98.4">(ADC6)PA6</text>
<text x="85.4" y="101">(ADC5)PA5</text>
<text x="101" y="97.3">34</text>
<text x="101" y="99.8">35</text>
<text x="63.5" y="107.5">13</text>
<text x="63.5" y="102.4">12</text>
<text x="70.6" y="103.5">XTAL2</text>
<text x="85.4" y="103.5">(ADC4)PA4</text>
<text x="85.4" y="106">(ADC3)PA3</text>
<text x="101" y="102.4">36</text>
<text x="101" y="104.9">37</text>
<text x="101" y="107.5">38</text>
<text x="127" y="107.5">10</text>
<text x="127" y="104.9">12</text>
<text x="139.1" y="107.5">9</text>
<text x="139.1" y="104.9">11</text>
<text x="149.9" y="107.5">14</text>
<text x="151" y="102.4">5</text>
<text x="156.9" y="103.5">VCC</text>
<text x="169.2" y="103.5">RX_ANT</text>
<text x="169.5" y="106">TX_ANT</text>
<text x="182.3" y="102.4">3</text>
<text x="182.3" y="104.9">4</text>
<text x="63.5" y="112.5">32</text>
<text x="70.6" y="113.7">AREF</text>
<text x="70.6" y="108.6">XTAL1</text>
<text x="85.4" y="108.6">(ADC2)PA2</text>
<text x="85.4" y="111.1">(ADC1)PA1</text>
<text x="85.4" y="113.7">(ADC0)PA0</text>
<text x="101" y="110">39</text>
<text x="101" y="112.5">40</text>
<text x="128.2" y="112.5">6</text>
<text x="128.2" y="110">8</text>
<text x="139.1" y="112.5">5</text>
<text x="139.1" y="110">7</text>
<text x="149.9" y="110">13</text>
<text x="149.9" y="112.5">12</text>
<text x="156.9" y="108.6">NIRQ</text>
<text x="156.9" y="111.1">NSEL</text>
<text x="156.9" y="113.7">SCLK</text>
<text x="63.5" y="117.6">31</text>
<text x="63.5" y="115.1">30</text>
<text x="70.6" y="118.7">GND</text>
<text x="70.6" y="116.2">AVCC</text>
<text x="86.5" y="118.7">(SCK)PB7</text>
<text x="101" y="117.6">8</text>
<text x="128.2" y="117.6">2</text>
<text x="128.2" y="115.1">4</text>
<text x="139.1" y="117.6">1</text>
<text x="139.1" y="115.1">3</text>
<text x="149.9" y="117.6">10</text>
<text x="150" y="115.1">11</text>
<text x="156.9" y="116.2">SDI</text>
<text x="156.9" y="118.7">SDO</text>
<text x="173.3" y="116.2">ANT</text>
<text x="182.3" y="115.1">1</text>
<text x="41.9" y="122.7">1</text>
<text x="52.8" y="122.7">2</text>
<text x="63.5" y="122.7">10</text>
<text x="63.7" y="125.2">11</text>
<text x="70.6" y="123.8">VCC</text>
<text x="85.5" y="121.3">(MISO)PB6</text>
<text x="85.5" y="123.8">(MOSI)PB5</text>
<text x="101" y="120.2">7</text>
<text x="101" y="122.7">6</text>
<text x="101" y="125.2">5</text>
<text x="149.9" y="122.7">15</text>
<text x="149.9" y="125.2">16</text>
<text x="156.9" y="123.8">SDN</text>
<text x="182.3" y="125.2">6</text>
<text x="70.6" y="126.3">GND</text>
<text x="80.9" y="131.4">(AIN0/INT2)PB2</text>
<text x="81.2" y="128.9">(AIN1/OC0)PB3</text>
<text x="88.1" y="126.3">(SS)PB4</text>
<text x="101" y="127.8">4</text>
<text x="101" y="130.3">3</text>
<text x="151" y="130.3">2</text>
<text x="151" y="127.8">9</text>
<text x="156.9" y="131.4">GND</text>
<text x="156.9" y="128.9">GND</text>
<text x="156.9" y="126.3">GND</text>
<text x="169.9" y="126.3">GPIO_0</text>
<text x="169.9" y="128.9">GPIO_1</text>
<text x="169.9" y="131.4">GPIO_2</text>
<text x="182.3" y="127.8">7</text>
<text x="182.3" y="130.3">8</text>
<text x="83.5" y="136.5">(T0/XCK)PB0</text>
<text x="88.4" y="134">(T1)PB1</text>
<text x="101" y="132.8">2</text>
<text x="101" y="135.4">1</text>
<text x="83.7" y="141.6">(TOSC2)PC7</text>
<text x="101" y="140.5">29</text>
<text x="101" y="143">28</text>
<text x="125.1" y="140.5">1</text>
<text x="125.1" y="143">2</text>
<text x="137.1" y="143">15</text>
<text x="137.1" y="140.5">16</text>
<text x="83.7" y="144.1">(TOSC1)PC6</text>
<text x="86.2" y="149.2">(TDO)PC4</text>
<text x="87.3" y="146.7">(TDI)PC5</text>
<text x="101" y="145.5">27</text>
<text x="101" y="148.1">26</text>
<text x="125.1" y="145.5">3</text>
<text x="125.1" y="148.1">4</text>
<text x="137.1" y="148.1">13</text>
<text x="137.1" y="145.5">14</text>
<text x="86.3" y="151.7">(TMS)PC3</text>
<text x="86.5" y="154.3">(TCK)PC2</text>
<text x="101" y="150.6">25</text>
<text x="101" y="153.2">24</text>
<text x="101" y="155.7">23</text>
<text x="125.1" y="150.6">5</text>
<text x="125.1" y="153.2">6</text>
<text x="125.1" y="155.7">7</text>
<text x="137.1" y="155.7">10</text>
<text x="137.1" y="153.2">11</text>
<text x="137.1" y="150.6">12</text>
<text x="86.4" y="156.8">(SDA)PC1</text>
<text x="86.6" y="159.4">(SCL)PC0</text>
<text x="101" y="158.2">22</text>
<text x="125.1" y="158.2">8</text>
<text x="137.1" y="158.2">9</text>
<text x="47.6" y="162.7" transform="rotate(-90 47.6 162.7)">1</text>
<text x="50.1" y="162.7" transform="rotate(-90 50.1 162.7)">2</text>
<text x="86.4" y="164.4">(OC2)PD7</text>
<text x="87.2" y="167">(ICP)PD6</text>
<text x="101" y="165.9">20</text>
<text x="101" y="163.3">21</text>
<text x="85" y="172.1">(OC1B)PD4</text>
<text x="85" y="169.5">(OC1A)PD5</text>
<text x="101" y="173.5">17</text>
<text x="101" y="170.9">18</text>
<text x="101" y="168.4">19</text>
<text x="86.1" y="177.1">(INT0)PD2</text>
<text x="86.1" y="174.6">(INT1)PD3</text>
<text x="86.5" y="179.7">(TXD)PD1</text>
<text x="101" y="178.6">15</text>
<text x="101" y="176">16</text>
<text x="86.3" y="182.2">(RXD)PD0</text>
<text x="101" y="181.1">14</text>
<text x="34.2" y="204">1</text>
<text x="64.7" y="204">8</text>
<text x="90.9" y="204">9</text>
<text x="34.2" y="206.5">2</text>
<text x="34.2" y="209">3</text>
<text x="45.2" y="206.5">6</text>
<text x="45.2" y="209">7</text>
<text x="63.5" y="206.5">13</text>
<text x="64.7" y="209">7</text>
<text x="70.6" y="207.6">R1IN</text>
<text x="70.6" y="205.1">R2IN</text>
<text x="78.9" y="207.6">R1OUT</text>
<text x="78.9" y="205.1">R2OUT</text>
<text x="90.9" y="209">10</text>
<text x="90.9" y="206.5">12</text>
<text x="34.2" y="211.6">4</text>
<text x="34.2" y="214.1">5</text>
<text x="45.2" y="211.6">8</text>
<text x="45.2" y="214.1">9</text>
<text x="63.5" y="211.6">14</text>
<text x="70.6" y="212.7">T1OUT</text>
<text x="70.6" y="210.2">T2OUT</text>
<text x="81.6" y="212.7">T1IN</text>
<text x="81.6" y="210.2">T2IN</text>
<text x="90.9" y="211.6">11</text>
<text x="82.8" y="217.8">C2-</text>
<text x="90.9" y="221.7">4</text>
<text x="90.9" y="216.7">5</text>
<text x="64.7" y="224.3">6</text>
<text x="70.6" y="225.4">V-</text>
<text x="82.2" y="222.9">C2+</text>
<text x="82.8" y="227.9">C1-</text>
<text x="90.9" y="226.8">3</text>
<text x="64.7" y="229.4">2</text>
<text x="70.6" y="230.5">V+</text>
<text x="82.2" y="233">C1+</text>
<text x="90.9" y="231.9">1</text>
</g>
<g font-size="2" fill="#800000">
<text x="128.6" y="38.8" transform="rotate(-90 128.6 38.8)">+</text>
<text x="105.6" y="71.6">MOSI</text>
<text x="106.2" y="69">GND</text>
<text x="125" y="69">RESET</text>
<text x="127.3" y="71.5">SC</text>
<text x="129.8" y="71.5">K</text>
<text x="108.1" y="74">+5</text>
<text x="126.4" y="74.3">MIS</text>
<text x="129.6" y="74.3">O</text>
</g>
<g font-size="2" fill="#808080">
<text x="154.8" y="99.7">U$1</text>
<text x="154.8" y="135">RFM22</text>
</g>
<g font-size="1.6" fill="#800000">
<text x="128.5" y="143.6" transform="rotate(-90 128.5 143.6)">2</text>
<text x="128.5" y="141.4" transform="rotate(-90 128.5 141.4)">1</text>
<text x="135.9" y="142.3" transform="rotate(-90 135.9 142.3)">ON</text>
<text x="128.5" y="148.7" transform="rotate(-90 128.5 148.7)">4</text>
<text x="128.5" y="146.2" transform="rotate(-90 128.5 146.2)">3</text>
<text x="128.5" y="153.9" transform="rotate(-90 128.5 153.9)">6</text>
<text x="128.5" y="151.4" transform="rotate(-90 128.5 151.4)">5</text>
<text x="128.4" y="156.5" transform="rotate(-90 128.4 156.5)">7</text>
<text x="128.5" y="158.9" transform="rotate(-90 128.5 158.9)">8</text>
</g>
</svg>
